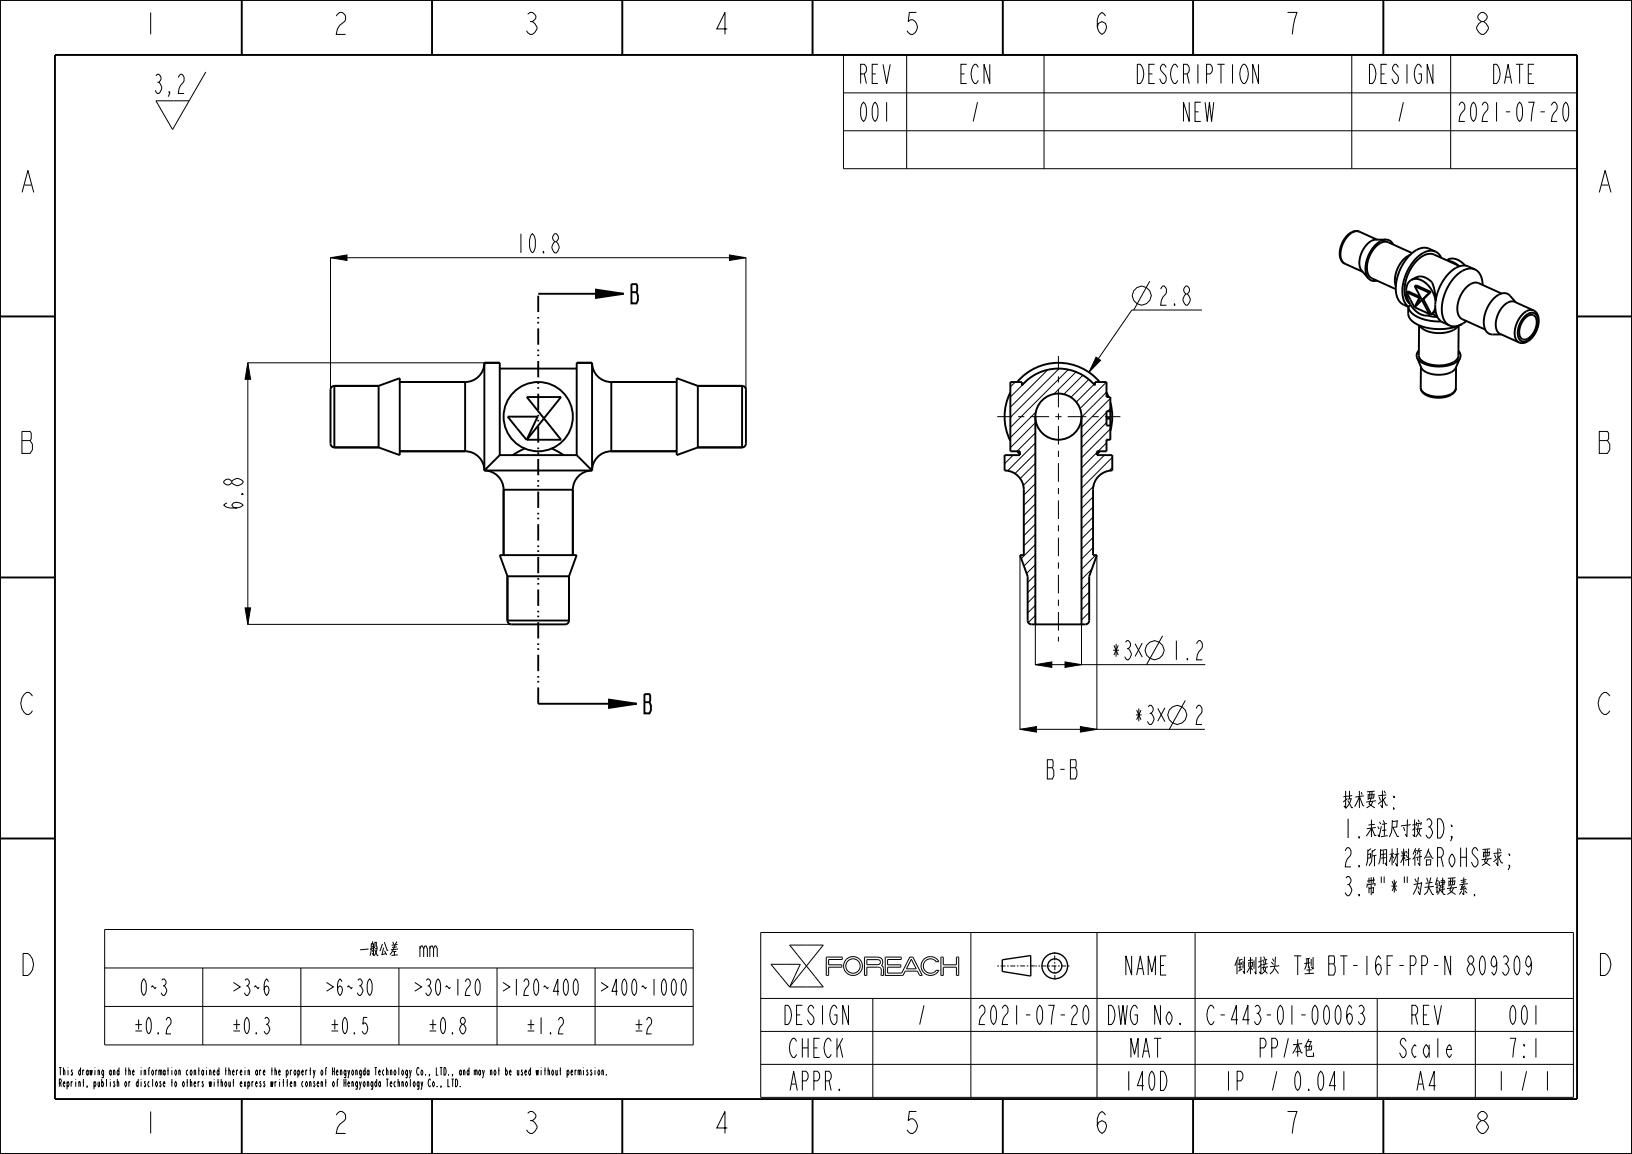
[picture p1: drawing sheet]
<svg xmlns="http://www.w3.org/2000/svg" width="297mm" height="210mm" viewBox="0 0 297 210" stroke-linecap="round" stroke-linejoin="round" font-family="sans-serif">
<g fill="none" stroke="#000" stroke-width=".18">
<path d="M28.4 13.8l.2-.3a.78 .78 0 0 1 .7 .6 .78 .78 0 0 1-.4 .9l.3 .3a1.2 1.2 0 0 1-.3 1.7h-.3l-.3-.6M28.6 15h.3M30.9 17l-.2-.3h.2v.3l-.3 .6M32.5 14.1l.3-.6h.3a1.25 1.25 0 0 1-.3 2.1l-.2 .5-.1 .9h1M37.5 13.1l-6.1 10.5-3-5.3h6M153.5 10h133.5v20.7h-133.5zM153.5 16.9h133.5M165 10v20.7M190 10v20.7M246 10v20.7M264 10v20.7M153.5 23.8h133.5"/>
<path d="M60.1 46.9l3-.5v1zM60.1 46.8v24.1M60.1 46.9h75.6M132.7 46.4l3 .5-3 .5zM135.7 46.8v24.1M209.2 51.2l-2.9 5.2M218.7 56.4h-12.7l-7.8 11.4M45.1 66h43M45.1 66l.5 3h-1zM45.1 66v47.6M184.8 69.5l-.9 .9M187.1 69.1l-3.2 3.2"/>
<path d="M188.4 76.9l-4.5 4.6M188.4 78.8l-3.3 3.3M188.5 75l-4.6 4.6M190.7 67.3l-6.8 6.8M192.7 67.1l-8.8 8.8M194.4 67.3l-10.5 10.5M195.8 67.7l-4 4M197.1 68.3l-3.5 3.4M198.2 69l-3.3 3.3M199.1 69.9l-3.2 3.3M199.5 65l.8 .6-2.1 2.2zM199.5 69.5l-.2 .3"/>
<path d="M201.4 69.5l-4.9 4.8M201.4 71.4l-4.6 4.5M201.4 75.1l-4.6 4.5M201.4 76.9l-4.6 4.6M202.1 72.5l-5.3 5.3M202.1 74.4l-.5 .4M202.1 78l-5.3 5.3M202.1 79.9l-.2 .1M184.4 82.8l-1.6 1.6M188.4 80.6l-5 5.1M188.4 82.5l-3.7 3.7M188.4 84.3l-2.7 2.8"/>
<path d="M188.4 86.2l-2.2 2.1M188.4 88l-2.1 2.1M188.4 89.9l-2.1 2.1M188.4 91.7l-2.1 2.1M188.4 93.5l-2.1 2.1M188.4 95.4l-2.1 2.1M188.4 97.2l-2.1 2.1M188.4 99.1l-2.6 2.6M198.9 90.4l-2.1 2.1M198.9 92.3l-2.1 2.1M198.9 94.1l-2.1 2.1M198.9 96l-2.1 2.1"/>
<path d="M198.9 97.8l-2.1 2.1M198.9 99.7l-2.1 2.1M199 88.5l-2.2 2.2M199.6 82.3l-2.8 2.8M201 82.8l-4.2 4.2M201.4 80.6l-1.6 1.5M202.4 83.2l-5.6 5.6M202.4 85.1l-.6 .6M44.6 110.6h1l-.5 3zM45.1 113.6h47.9M185.6 101.1v31.7M188.4 113.7v7.3"/>
<path d="M188.4 100.9l-2.1 2.1M188.4 102.8l-1.6 1.6M188.4 104.6l-1.4 1.4M188.4 106.5l-1.4 1.4M188.4 108.3l-1.4 1.4M188.4 110.2l-1.4 1.4M188.4 112l-1.3 1.3M196.8 113.7v7.3M198.2 105.9l-1.4 1.4M198.2 107.7l-1.4 1.4M198.2 109.6l-1.4 1.4M198.2 111.4l-1.4 1.4"/>
<path d="M198.7 103.6l-1.9 1.8M199.4 101l-2.6 2.6M199.6 101.1v31.7M185.6 132.7l3-.5v1zM185.6 132.7h33.7M188.4 121l3-.5v1zM188.4 121h30.9M193.8 120.5l3 .5-3 .5zM196.6 132.2l3 .5-3 .5zM19 169.1h107.1v21h-107.1zM19 176.1h107.1M36.9 176.1v14"/>
<path d="M54.7 176.1v14M72.6 176.1v14M77.1 172.6l.2-.5h.2l.3 .5v1.5M78.2 172.6l.2-.5h.3l.2 .5v1.5M78.2 172.1v2M78.9 172.6l.2-.5h.2l.3 .5v1.5M90.4 176.1v14M108.3 176.1v14M138.4 169.7h147.9v30h-147.9zM140.3 175.5h5.3l-1.9 4.1zM143.7 172h6.1l-3 3.8zM146.8 175.8l3 3.8h-6.1"/>
<path d="M146.8 175.8l-3.1 3.8M150.8 177.5v-1.5h2.4v-.4h-2.4v-1h2.4l.1-.4h-2.9v3.3h.4M157.8 174.6l2.1 .1 .3 .1v.4l-.4 .3h-2zM157.8 177.5v-1.5h1.9l.4 .1 .2 .2 .1 1.2h.4M160.8 177.5v-1.3l-.4-.5 .2-.6-.2-.7-.7-.2h-2.3l-.1 3.3h.5M164.3 177.5h.1M165.9 174.6l.8 1.7h-1.7zM166.1 174.2h-.5l-1.5 2.9h-2.6v-1.1h2.4v-.4h-2.4v-1h2.5v-.4h-2.9v3.3h3.2M166.1 174.2h.1M166.1 174.2l1.7 3.3h-.4l-.4-.8h-2.3l-.4 .8M170.4 175l-.7-.5h-.8l-.6 .5-.3 .8 .3 .8 .6 .4h.8l.7-.4M170.4 176.6h.1"/>
<path d="M170.4 175h.1M170.4 176.6h.4M170.4 175h.5l-.4-.5-.5-.3-.7-.1-.7 .1-.5 .4-.3 .5-.2 .5 .1 .7 .5 .8 1 .4 1-.2 .7-.7M170.8 176.6h.1M171.2 174.2h.5v1.4h2.4v-1.4h.4v3.3h-.4v-1.5h-2.4v1.5h-.5zM176.7 169.7v30M199.6 169.7v30M217.5 169.7v30M19 183.1h107.1M138.4 181.7h147.9M138.4 187.7h147.9M138.4 193.7h147.9"/>
<path d="M158.8 181.7v18M250.6 181.7v18M268.5 181.7v18"/>
<circle cx="207.7" cy="53.8" r="1.72"/>
<circle cx="155.2" cy="175.8" r="1.31"/>
<circle cx="155.2" cy="175.8" r="1.71"/>
</g>
<path d="M60.1 46.9l3-.5v1zM108.5 52.7l5 .8-5 .7zM132.7 46.4l3 .5-3 .5zM45.1 66l.5 3h-1zM199.5 65l.8 .6-2.1 2.2zM44.6 110.6h1l-.5 3zM110.8 127.3l5 .8-5 .7zM185.6 132.7l3-.5v1zM188.4 121l3-.5v1zM193.8 120.5l3 .5-3 .5zM196.6 132.2l3 .5-3 .5z" fill="#000"/>
<g fill="none" stroke="#000" stroke-width=".35">
<path d="M0 0h297v210h-297zM10 10h277v190h-277zM44 .1v10M78.6 .1v10M113.2 .1v10M147.9 .1v10M182.5 .1v10M217.1 .1v10M251.7 .1v10M0 57.6h10M97.9 53.5h15.6M108.5 52.7l5 .8-5 .7z"/>
<path d="M245.1 42.9a2.03 2.03 0 0 1 2.3-.7 2.44 2.44 0 0 0-2.7 1.5 3.6 3.6 0 0 0-.2 4.1l.2 .2a2.46 2.46 0 0 1-.7-3.1l.5-1.2zM256 53.2l2.3 1M256 53.2l.2-.2 2.3 1M256 53.2l1.4 2.7M256.3 55.8v1.2a2.85 2.85 0 0 0 2.3 2.3 9.9 9.9 0 0 0 7.5-.3M256.3 55.8a3.6 3.6 0 0 0 3.1 2.4l1.6 .3h1.3M256.6 46.4a5.2 5.2 0 0 0-2.6 5.7M256.7 55.5l-.4 .3M257.4 55.9l2.7 1.2M257.4 55.9h.1M257.5 52.1l2.6 1.2M257.5 52.1l.2-.2 2.7 1.2"/>
<path d="M257.5 52.1l2.6 5M258.3 54.2l-.9 1.7M258.3 54.2l.2-.1-.7 1.5M258.4 59.3a4.7 4.7 0 0 0 4.6 1.2 3.2 3.2 0 0 0 2.3-1.2M259 54.4l-.2 .2M259 54.4l1.4 2.6-.3 .1M259.8 57.4l1.8 .3M260 45.2a3.5 3.5 0 0 0-3.8 1.6 8.2 8.2 0 0 0-1.9 7.3 2.26 2.26 0 0 0 1.1 1.3M260.1 53.3l-2.7 2.6M260.4 53.1l-1.4 1.3M260.4 53.1l-.3 .2M262.3 58.5l.6 .3"/>
<path d="M262.3 46.9a2.2 2.2 0 0 0-3.6-.7 8.4 8.4 0 0 0-3.3 8.4l.5 .8 .4 .4M265.7 48.4l-4.7-2.1a3 3 0 0 0-3.3 1.3 7.2 7.2 0 0 0-1.8 6.8l.7 .9M266.9 58.4l-.8 .6M267.2 48.5a3.5 3.5 0 0 0-3.8 1.5 8.1 8.1 0 0 0-1.9 7.5l.8 1M269.1 51.6h.1M269.1 51.5a2.69 2.69 0 0 0-2.9 1.6 4.3 4.3 0 0 0-.5 4.7l.4 .3M269.8 51.9a2.59 2.59 0 0 0-2.1-3 5.5 5.5 0 0 0-4.2 3.3 6.6 6.6 0 0 0-.5 6.3 2.16 2.16 0 0 0 3.1 .5M277.1 57.2a1.63 1.63 0 0 1 2.4-.4 3.8 3.8 0 0 1-.5 4.5 2.07 2.07 0 0 1-2.7 .9 3.2 3.2 0 0 1-.1-3.8zM277.5 57.6a1.38 1.38 0 0 1 2.1-.3 3.8 3.8 0 0 1-2.2 4.9 1.37 1.37 0 0 1-1.2-1.9 4.6 4.6 0 0 1 1.3-2.7zM287 57.6h10M60.8 70.2h8.1M60.8 70.2a.7 .7 0 0 0-.7 .7v9.8a.7 .7 0 0 0 .7 .7"/>
<path d="M60.8 70.2v11.2M72.7 69.5h11.9M84.6 69.5v12.6M88.1 66a3.5 3.5 0 0 1-3.5 3.5M88.1 66v19.6M88.1 66h2.8v16.8M90.9 67.1h14M92.4 75.8h5.4l-2 4.3zM95.9 72.3l6.2 7.7h-6.2l6.2-7.7zM107.7 66a3.5 3.5 0 0 0 3.5 3.5M107.7 66h-2.8v16.8M107.7 66v19.6"/>
<path d="M111.2 69.5h11.9M111.2 69.5v12.6M127 70.2h8M135 70.2v11.2M135 70.2a.7 .7 0 0 1 .7 .7v9.8a.7 .7 0 0 1-.7 .7M183.9 71.4a9.8 9.8 0 0 0 0 8.8M183.9 69.5h2.1v.6a8.8 8.8 0 0 1 13.3 0v-.6h2.1v2.8h.7v7.7h-.7v2.1h-1.8v.7h2.8v2.8a3.5 3.5 0 0 0-3.5 3.5v11.9h.7l-1.4 3.9v8a.7 .7 0 0 1-.7 .7h-9.8a.7 .7 0 0 1-.7-.7v-8l-1.4-3.9h.7v-11.9a3.5 3.5 0 0 0-3.5-3.5v-2.8h2.8v-.7h-1.7zM185.1 69.5a9.8 9.8 0 0 1 15 0M188.4 75.8v37.8M196.8 75.8v37.8M201.4 76.1h.7M201.4 71.4l.3 .9"/>
<path d="M202.1 74.8h-.7v2.6h.7M202.1 73.2l.3 2.3v1.4l-.3 1.5M258.5 70.6a2.17 2.17 0 0 0 2.2 1.5 4.2 4.2 0 0 0 4.2-1.1v-.4a2.28 2.28 0 0 1-2.3 1.7 3.9 3.9 0 0 1-4-1.3zM60.8 81.4h8.1M72.7 82.1h11.9M84.6 82.1a3.5 3.5 0 0 1 3.5 3.5M88.1 85.6h19.6M88.1 85.6a3.5 3.5 0 0 1 3.5 3.5M90.9 82.8l-2.8 2.8M90.9 82.8h14M91.6 89.1v11.9M91.6 89.1h12.6"/>
<path d="M104.2 89.1v11.9M104.9 82.8l2.8 2.8M107.7 85.6h.1M107.7 85.6a3.5 3.5 0 0 0-3.5 3.5M111.2 82.1h11.9M111.2 82.1a3.5 3.5 0 0 0-3.5 3.5M127 81.4h8M185.1 82.1l.5 .6M200.1 82.1l-.5 .6M201.5 80l-.1 .2M0 105.1h10M92.3 112.9h11.2"/>
<path d="M92.3 112.9a.7 .7 0 0 0 .7 .7h9.8a.7 .7 0 0 0 .7-.7M92.3 104.9v8M103.5 104.9v8M287 105.1h10M97.9 128.1h17.9M110.8 127.3l5 .8-5 .7zM0 152.6h10M287 152.6h10M44 200.1v10M78.6 200.1v10M113.2 200.1v10M147.9 200.1v10"/>
<path d="M182.5 200.1v10M217.1 200.1v10M251.7 200.1v10"/>
<circle cx="192.6" cy="75.8" r="4.2"/>
</g>
<g fill="none" stroke="#000" stroke-width=".25">
<path d="M187.6 173.9v3.7l-5.2-.8v-2.1l5.2-.8"/>
<circle cx="192" cy="175.8" r="2.34"/>
<circle cx="192" cy="175.8" r="1.29"/>
</g>
<path d="M181.5 175.8h6.8M191.9 173.3l.1 5M194.6 175.8h-6.2" fill="none" stroke="#000" stroke-width=".18" stroke-dasharray=".3 .3 .9 .3" stroke-linecap="butt"/>
<path d="M97.9 128.1v-74.6" fill="none" stroke="#000" stroke-width=".35" stroke-dasharray="3 .9 .3 .6 .3 .9" stroke-linecap="butt"/>
<!-- layer: 02___PRT_ALL_AXES -->
<g fill="none" stroke="#000" stroke-width=".35">
<path d="M244.7 48l3.3 1.4M247.4 42.2l3.2 1.4M249 50.7a1.42 1.42 0 0 0 1.6 .4M252.2 43.6h-1.8a4.1 4.1 0 0 0-3 3.7v1l.2 .6 1.4 1.8M252.2 43.6h.1a1.43 1.43 0 0 1 1.2 .9M252.2 43.6a4.8 4.8 0 0 0-3.5 3.8l-.2 1.8 .2 .8 .3 .7M255.4 55.4l.9 .4M256.8 50.9a2.8 2.8 0 0 0-.6 3.6 3.9 3.9 0 0 0 3.7 2.9l.4-.2M256.8 50.9a2.89 2.89 0 0 1 3.5 1.5l.6 1.1 .4 1.3M256.8 50.9l.6-.3a2.59 2.59 0 0 1 3.7 2.4l.2 1.6M257 46.1l-4.4-2a2.48 2.48 0 0 0-2.7 1.3 4.7 4.7 0 0 0-.7 4.8l.5 .5 4.3 1.9M258.3 59.2l-.1 5.5a2.44 2.44 0 0 0 2.4 1.7 5 5 0 0 0 4.6-1.1l.2-.5 .1-5.5"/>
<path d="M260 45.2l1.2 .6M260.6 57.1l.9 .4M261.2 56l-.3 .8-.6 .4M261.2 56.3l-.2 .5-.7 .4M262.9 58.8l.9 .4M263.3 47.4a2.62 2.62 0 0 1 3.3 .9M263.6 47.5l.9 .3 .9 .5M266.1 58.1l4.2 1.9M267.2 48.5l1.2 .5M269.1 51.5l4.2 1.9M275.9 55l-1.1-1.2a1.82 1.82 0 0 0-2.6 .2 5.8 5.8 0 0 0-1.9 6 1.43 1.43 0 0 0 1.3 .9h1.6M277.6 57.8a1.1 1.1 0 0 1 1.9 0 3.2 3.2 0 0 1-2.1 4 1.29 1.29 0 0 1-.9-1.8l.3-1.1z"/>
<path d="M279.1 56.5l-3.5-1.6a2.44 2.44 0 0 0-2.6 1.6 3.6 3.6 0 0 0-.3 4.1l3.7 1.7M60.8 70.2h8.1M68.9 70.2v11.2M68.9 70.2l3.8-1.4v14l-3.8-1.4M72.7 69.5h11.9M88.1 66h2.8M104.9 66h2.8M111.2 69.5h11.9M127 70.2l-3.9-1.4v14l3.9-1.4M127 70.2h8M127 70.2v11.2M257.9 65.1l.8 1.8a4.1 4.1 0 0 0 4.2 1.2l1.1-.3 .7-.5 1-2.1"/>
<path d="M257.9 65.1a4.5 4.5 0 0 0 4.1 1.6 4.1 4.1 0 0 0 3.7-1.5M258.2 63.8l-.4 .6 .1 .7M258.6 66.7l-.1 3.9M265 66.8l-.1 3.8M265.4 63.9l.4 .6-.1 .7M60.8 81.4h8.1M72.7 82.1h11.9M91.6 89.1v11.9M95.5 81.6l-2.2 1.2M100.4 81.6l2.2 1.2M104.2 89.1v11.9M111.2 82.1h11.9"/>
<path d="M127 81.4h8M92.3 104.9h11.2M92.3 104.9v8M92.3 104.9l-1.4-3.9h14l-1.4 3.9M103.5 104.9v8"/>
<circle cx="97.9" cy="75.8" r="6.3"/>
</g>
<path d="M192.6 75.8v40.9M192.6 75.8v-11M192.6 75.8h-11.1M192.6 75.8h11.3" fill="none" stroke="#000" stroke-width=".18" stroke-dasharray="1.1 1.1 3.4 1.1" stroke-dashoffset=".6" stroke-linecap="butt"/>
<g font-size="5.2">
<text x="26.1" y="6.3">1</text>
<text x="60.7" y="6.3">2</text>
<text x="95.4" y="6.3">3</text>
<text x="130" y="6.3">4</text>
<text x="164.6" y="6.3">5</text>
<text x="199.2" y="6.3">6</text>
<text x="233.9" y="6.3">7</text>
<text x="268.5" y="6.3">8</text>
<text x="3.8" y="35">A</text>
<text x="290.8" y="35">A</text>
<text x="3.8" y="82.5">B</text>
<text x="290.8" y="82.5">B</text>
<text x="3.8" y="130">C</text>
<text x="290.8" y="130">C</text>
<text x="3.8" y="177.5">D</text>
<text x="290.8" y="177.5">D</text>
<text x="26.1" y="206.3">1</text>
<text x="60.7" y="206.3">2</text>
<text x="95.4" y="206.3">3</text>
<text x="130" y="206.3">4</text>
<text x="164.6" y="206.3">5</text>
<text x="199.2" y="206.3">6</text>
<text x="233.9" y="206.3">7</text>
<text x="268.5" y="206.3">8</text>
</g>
<g font-size="4.6">
<text x="155.8" y="15.2">REV</text>
<text x="174.1" y="15.2">ECN</text>
<text x="205.5" y="15.2">DESCRIPTION</text>
<text x="248.2" y="15.2">DESIGN</text>
<text x="270.9" y="15.2">DATE</text>
<text x="155.8" y="22.1">001</text>
<text x="176.4" y="22.1">/</text>
<text x="214.6" y="22.1">NEW</text>
<text x="253.9" y="22.1">/</text>
<text x="264.1" y="22.1">2021-07-20</text>
<text x="93.7" y="46">10.8</text>
<text x="114.5" y="55.2">B</text>
<text x="210.7" y="55.5">2.8</text>
<text x="44.2" y="93" transform="rotate(-90 44.2 93)">6.8</text>
<text x="202.1" y="120.1">*3× 1.2</text>
<text x="116.9" y="129.8">B</text>
<text x="206.2" y="131.8">*3× 2</text>
<text x="190.2" y="141.7">B-B</text>
<text x="244.3" y="147.3">技术要求:</text>
<text x="244.3" y="152.5">1.未注尺寸按3D;</text>
<text x="244.3" y="157.8">2.所用材料符合RoHS要求;</text>
<text x="244.3" y="163">3.带&quot;*&quot;为关键要素.</text>
<text x="204" y="177.4">NAME</text>
<text x="216.7" y="177.4">倒刺接头 T型 BT-16F-PP-N 809309</text>
<text x="141.8" y="186.4">DESIGN</text>
<text x="166.6" y="186.4">/</text>
<text x="176.8" y="186.4">2021-07-20</text>
<text x="200.6" y="186.4">DWG No.</text>
<text x="218.1" y="186.4">C-443-01-00063</text>
<text x="256.2" y="186.4">REV</text>
<text x="274" y="186.4">001</text>
<text x="143" y="192.4">CHECK</text>
<text x="205.2" y="192.4">MAT</text>
<text x="228.6" y="192.4">PP本色</text>
<text x="232.9" y="192.4">/</text>
<text x="253.9" y="192.4">Scale</text>
<text x="274" y="192.4">7:1</text>
<text x="143" y="198.4">APPR.</text>
<text x="204" y="198.4">140D</text>
<text x="222.3" y="198.4">IP</text>
<text x="230.9" y="198.4">/ 0.041</text>
<text x="257.3" y="198.4">A4</text>
<text x="272.1" y="198.4">1</text>
<text x="276.3" y="198.4">/ 1</text>
</g>
<g font-size="3.9">
<text x="60.9" y="174.1">一般公差</text>
<text x="25" y="181.1">0~3</text>
<text x="40.9" y="181.1">＞3~6</text>
<text x="57.8" y="181.1">＞6~30</text>
<text x="73.7" y="181.1">＞30~120＞120~400＞400~1000</text>
<text x="23.1" y="188.1">±0.2</text>
<text x="40.9" y="188.1">±0.3</text>
<text x="58.8" y="188.1">±0.5</text>
<text x="76.6" y="188.1">±0.8</text>
<text x="94.5" y="188.1">±1.2</text>
<text x="114.3" y="188.1">±2</text>
</g>
<g font-size="1.8">
<text x="10.6" y="195.7">This drawing and the information contained therein are the property of</text>
<text x="10.6" y="197.8">Reprint, publish or disclose to others without express written consent of</text>
<text x="60.3" y="195.7">Hengyongda Technology Co., LTD., and may not be used without permission.</text>
<text x="62.4" y="197.8">Hengyongda Technology Co., LTD.</text>
</g>
</svg>
